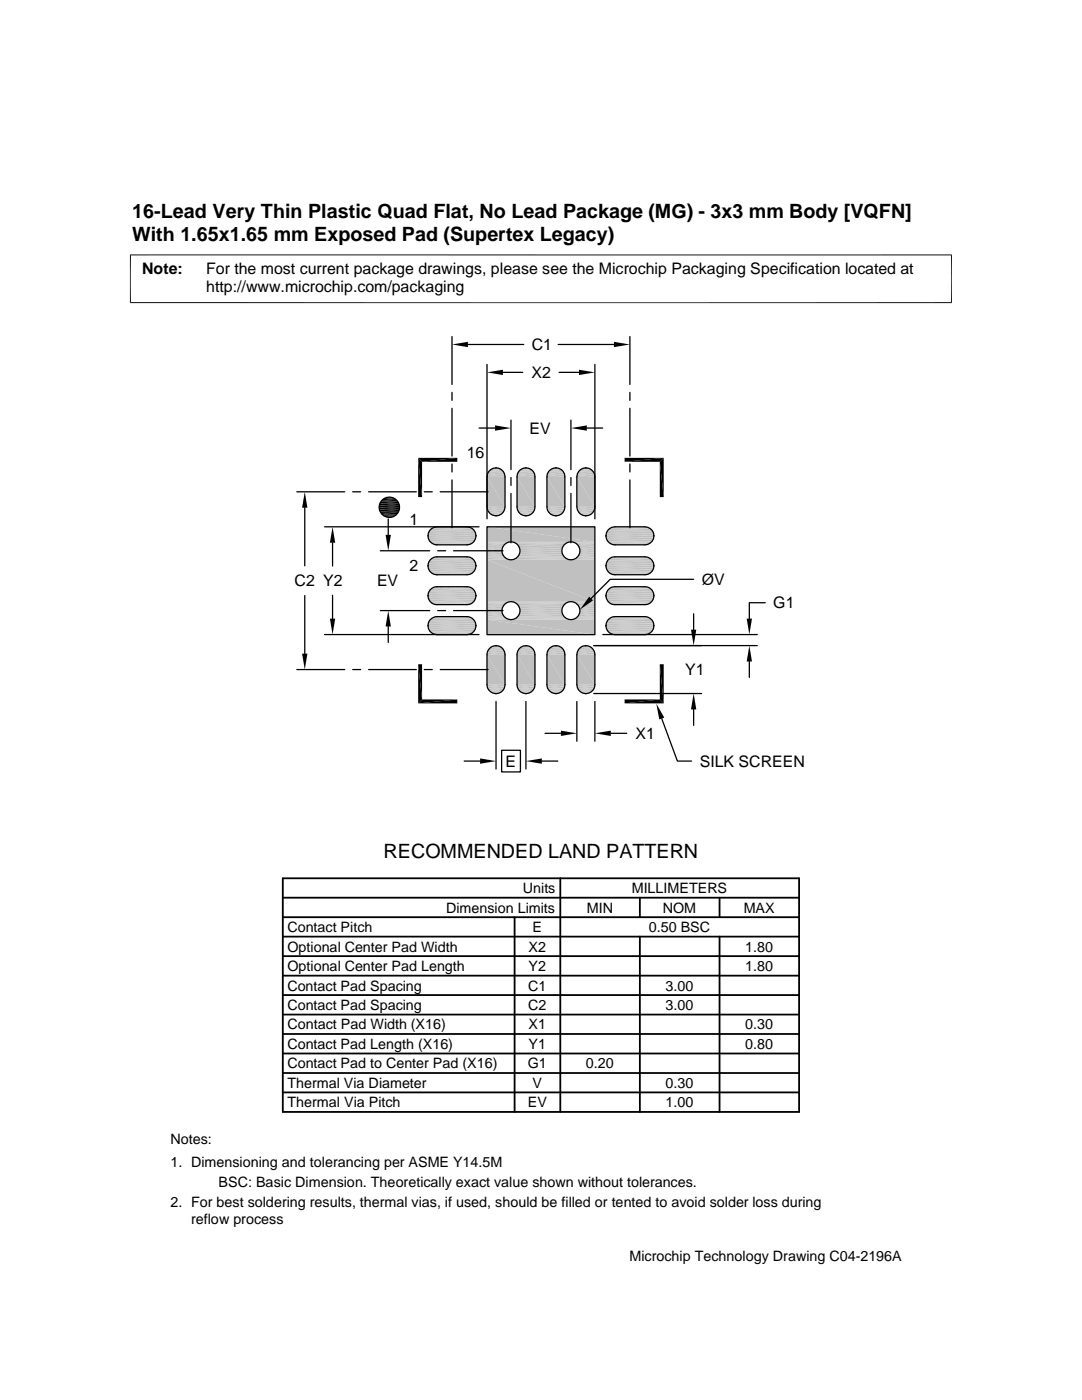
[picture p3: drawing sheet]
<svg xmlns="http://www.w3.org/2000/svg" width="216mm" height="279mm" viewBox="0 0 216 279" stroke-linecap="round" stroke-linejoin="round" font-family="sans-serif">
<g fill="#c0c0c0">
<path d="M98.6 93.4h.8z"/>
<path d="M104.5 93.4h.8z"/>
<path d="M110.5 93.4h.8z"/>
<path d="M116.5 93.4h.8z"/>
<path d="M116.1 93.6l.4-.2 1.2 .2z"/>
<path d="M116.5 93.4l1.2 .2z"/>
<path d="M110.2 93.6l.3-.2 1.2 .2z"/>
<path d="M110.5 93.4l1.2 .2z"/>
<path d="M104.2 93.6l.3-.2 1.2 .2z"/>
<path d="M104.5 93.4l1.2 .2z"/>
<path d="M98.2 93.6l.4-.2 1.2 .2z"/>
<path d="M98.6 93.4l1.2 .2z"/>
</g>
<path d="M115.8 93.7h2.2" fill="none" stroke="#c0c0c0" stroke-width=".21"/>
<path d="M116.1 93.6h1.6l.3 .2z" fill="#c0c0c0"/>
<path d="M109.8 93.7h2.3" fill="none" stroke="#c0c0c0" stroke-width=".21"/>
<path d="M110.2 93.6h1.5l.4 .2z" fill="#c0c0c0"/>
<path d="M103.8 93.7h2.3" fill="none" stroke="#c0c0c0" stroke-width=".21"/>
<path d="M104.2 93.6h1.5l.4 .2z" fill="#c0c0c0"/>
<path d="M97.9 93.7h2.2" fill="none" stroke="#c0c0c0" stroke-width=".21"/>
<path d="M98.2 93.6h1.6l.3 .2z" fill="#c0c0c0"/>
<path d="M97.6 93.9h2.8M103.5 93.9h2.9M109.5 93.9h2.8M115.5 93.9h2.8" fill="none" stroke="#c0c0c0" stroke-width=".28"/>
<path d="M97.3 94.2h3.3M103.3 94.2h3.3M109.3 94.2h3.2M115.3 94.2h3.2" fill="none" stroke="#c0c0c0" stroke-width=".34"/>
<path d="M97.2 94.6h3.5M103.2 94.6h3.5M109.2 94.6h3.5M115.2 94.6h3.5" fill="none" stroke="#c0c0c0" stroke-width=".38"/>
<path d="M97.2 95h3.6M103.2 95h3.5M109.1 95h3.6M115.1 95h3.6" fill="none" stroke="#c0c0c0" stroke-width=".4"/>
<g fill="#c0c0c0">
<path d="M115.1 95.2l3.6 5.9h-3.6z"/>
<path d="M115.1 95.2h3.6v5.9z"/>
<path d="M109.1 95.2l3.6 5.9h-3.6z"/>
<path d="M109.1 95.2h3.6v5.9z"/>
<path d="M103.2 95.2l3.5 5.9h-3.5z"/>
<path d="M103.2 95.2h3.5v5.9z"/>
<path d="M97.2 95.2l3.6 5.9h-3.6z"/>
<path d="M97.2 95.2h3.6v5.9z"/>
</g>
<path d="M97.2 101.3h3.6M103.2 101.3h3.5M109.1 101.3h3.6M115.1 101.3h3.6" fill="none" stroke="#c0c0c0" stroke-width=".4"/>
<path d="M97.2 101.7h3.5M103.2 101.7h3.5M109.2 101.7h3.5M115.2 101.7h3.5" fill="none" stroke="#c0c0c0" stroke-width=".38"/>
<path d="M97.3 102.1h3.3M103.3 102.1h3.3M109.3 102.1h3.2M115.3 102.1h3.2" fill="none" stroke="#c0c0c0" stroke-width=".34"/>
<path d="M97.6 102.4h2.8M103.5 102.4h2.9M109.5 102.4h2.8M115.5 102.4h2.8" fill="none" stroke="#c0c0c0" stroke-width=".3"/>
<path d="M115.8 102.6l1.9 .2h-1.6z" fill="#c0c0c0"/>
<path d="M115.8 102.7h2.2" fill="none" stroke="#c0c0c0" stroke-width=".21"/>
<path d="M109.8 102.6l1.9 .2h-1.5z" fill="#c0c0c0"/>
<path d="M109.8 102.7h2.3" fill="none" stroke="#c0c0c0" stroke-width=".21"/>
<path d="M103.8 102.6l1.9 .2h-1.5z" fill="#c0c0c0"/>
<path d="M103.8 102.7h2.3" fill="none" stroke="#c0c0c0" stroke-width=".21"/>
<path d="M97.9 102.6l1.9 .2h-1.6z" fill="#c0c0c0"/>
<path d="M97.9 102.7h2.2" fill="none" stroke="#c0c0c0" stroke-width=".21"/>
<g fill="#c0c0c0">
<path d="M98.6 102.9h.8z"/>
<path d="M104.5 102.9h.8z"/>
<path d="M110.5 102.9h.8z"/>
<path d="M116.5 102.9h.8z"/>
<path d="M116.1 102.8l1.2 .1z"/>
<path d="M116.1 102.8h1.6l-.4 .1z"/>
<path d="M110.2 102.8l1.1 .1z"/>
<path d="M110.2 102.8h1.5l-.4 .1z"/>
<path d="M104.2 102.8l1.1 .1z"/>
<path d="M104.2 102.8h1.5l-.4 .1z"/>
<path d="M98.2 102.8l1.2 .1z"/>
<path d="M98.2 102.8h1.6l-.4 .1z"/>
</g>
<g fill="none" stroke="#c0c0c0" stroke-width=".2">
<path d="M86.4 108.6h7.6M86.4 114.6h7.6M86.4 105.3h7.6M86.4 111.2h7.6M86.4 117.2h7.6M86.8 108.7h6.8M86.8 114.7h6.8M86.8 105.2h6.8M86.8 111.1h6.8M86.8 117.1h6.8M121.9 105.3h7.6M121.9 111.2h7.6"/>
<path d="M121.9 117.2h7.6M121.9 108.6h7.6M121.9 114.6h7.6M122.3 108.7h6.8M122.3 114.7h6.8M122.3 105.2h6.8M122.3 111.1h6.8M122.3 117.1h6.8M86.4 120.6h7.6M86.4 126.5h7.6M86.4 123.2h7.6M86.8 120.7h6.8"/>
<path d="M86.8 126.6h6.8M86.8 123.1h6.8M121.9 123.2h7.6M121.9 120.6h7.6M121.9 126.5h7.6M122.3 120.7h6.8M122.3 126.6h6.8M122.3 123.1h6.8"/>
</g>
<g fill="none" stroke="#c0c0c0" stroke-width=".21">
<path d="M86.1 105.4h8.2M86.1 111.4h8.2M86.1 117.4h8.2M86.1 108.4h8.2M86.1 114.4h8.2M121.6 105.4h8.2M121.6 111.4h8.2M121.6 117.4h8.2M121.6 108.4h8.2M121.6 114.4h8.2M86.1 123.4h8.2M86.1 120.4h8.2"/>
<path d="M86.1 126.4h8.2M121.6 123.4h8.2M121.6 120.4h8.2M121.6 126.4h8.2"/>
</g>
<path d="M85.8 108.2h8.8M85.8 105.7h8.8M121.3 108.2h8.8M121.3 105.7h8.8M85.8 126.1h8.8M85.8 123.6h8.8M121.3 126.1h8.8M121.3 123.6h8.8" fill="none" stroke="#c0c0c0" stroke-width=".28"/>
<g fill="none" stroke="#c0c0c0" stroke-width=".34">
<path d="M85.6 106h9.2M85.6 112h9.2M85.6 117.9h9.2M85.6 107.9h9.2M85.6 113.9h9.2M85.6 119.8h9.2M121.1 106h9.2M121.1 112h9.2M121.1 117.9h9.2M121.1 107.9h9.2M121.1 113.9h9.2M121.1 119.8h9.2"/>
<path d="M85.6 123.9h9.2M85.6 125.8h9.2M121.1 123.9h9.2M121.1 125.8h9.2"/>
</g>
<g fill="none" stroke="#c0c0c0" stroke-width=".38">
<path d="M85.4 112.7h9.6M85.4 119.1h9.6M85.4 107.5h9.5M85.4 113.5h9.5M85.4 119.5h9.5M85.4 106.3h9.5M85.4 112.3h9.5M85.4 118.3h9.5M120.9 112.7h9.6M120.9 119.1h9.6M121 107.5h9.4M121 113.5h9.4"/>
<path d="M121 119.5h9.4M121 106.3h9.4M121 112.3h9.4M121 118.3h9.4M85.4 125.5h9.5M85.4 124.3h9.5M121 125.5h9.4M121 124.3h9.4"/>
</g>
<path d="M85.4 106.7h9.6M85.4 118.7h9.6M85.4 107.1h9.6M85.4 113.1h9.6M120.9 106.7h9.6M120.9 118.7h9.6M120.9 107.1h9.6M120.9 113.1h9.6M85.4 124.7h9.6M85.4 125.1h9.6M120.9 124.7h9.6M120.9 125.1h9.6" fill="none" stroke="#c0c0c0" stroke-width=".4"/>
<path d="M85.8 114.2h8.8M85.8 111.7h8.8M85.8 117.6h8.8M121.3 114.2h8.8M121.3 111.7h8.8M121.3 117.6h8.8M85.8 120.1h8.8M121.3 120.1h8.8" fill="none" stroke="#c0c0c0" stroke-width=".3"/>
<g fill="#c0c0c0">
<path d="M98.6 128.9h.8z"/>
<path d="M104.5 128.9h.8z"/>
<path d="M110.5 128.9h.8z"/>
<path d="M116.5 128.9h.8z"/>
<path d="M116.1 129l.4-.1 1.2 .1z"/>
<path d="M116.5 128.9l1.2 .1z"/>
<path d="M110.2 129l.3-.1 1.2 .1z"/>
<path d="M110.5 128.9l1.2 .1z"/>
<path d="M104.2 129l.3-.1 1.2 .1z"/>
<path d="M104.5 128.9l1.2 .1z"/>
<path d="M98.2 129l.4-.1 1.2 .1z"/>
<path d="M98.6 128.9l1.2 .1z"/>
</g>
<path d="M115.8 129.1h2.2" fill="none" stroke="#c0c0c0" stroke-width=".21"/>
<path d="M116.1 129h1.6l.3 .2z" fill="#c0c0c0"/>
<path d="M109.8 129.1h2.3" fill="none" stroke="#c0c0c0" stroke-width=".21"/>
<path d="M110.2 129h1.5l.4 .2z" fill="#c0c0c0"/>
<path d="M103.8 129.1h2.3" fill="none" stroke="#c0c0c0" stroke-width=".21"/>
<path d="M104.2 129h1.5l.4 .2z" fill="#c0c0c0"/>
<path d="M97.9 129.1h2.2" fill="none" stroke="#c0c0c0" stroke-width=".21"/>
<path d="M98.2 129h1.6l.3 .2z" fill="#c0c0c0"/>
<path d="M97.6 129.4h2.8M103.5 129.4h2.9M109.5 129.4h2.8M115.5 129.4h2.8" fill="none" stroke="#c0c0c0" stroke-width=".3"/>
<path d="M97.3 129.7h3.3M103.3 129.7h3.3M109.3 129.7h3.2M115.3 129.7h3.2" fill="none" stroke="#c0c0c0" stroke-width=".34"/>
<path d="M97.2 130.1h3.5M103.2 130.1h3.5M109.2 130.1h3.5M115.2 130.1h3.5" fill="none" stroke="#c0c0c0" stroke-width=".38"/>
<path d="M97.2 130.5h3.6M103.2 130.5h3.5M109.1 130.5h3.6M115.1 130.5h3.6" fill="none" stroke="#c0c0c0" stroke-width=".4"/>
<g fill="#c0c0c0">
<path d="M115.1 130.7l3.6 5.9h-3.6z"/>
<path d="M115.1 130.7h3.6v5.9z"/>
<path d="M109.1 130.7l3.6 5.9h-3.6z"/>
<path d="M109.1 130.7h3.6v5.9z"/>
<path d="M103.2 130.7l3.5 5.9h-3.5z"/>
<path d="M103.2 130.7h3.5v5.9z"/>
<path d="M97.2 130.7l3.6 5.9h-3.6z"/>
<path d="M97.2 130.7h3.6v5.9z"/>
</g>
<path d="M97.2 136.8h3.6M103.2 136.8h3.5M109.1 136.8h3.6M115.1 136.8h3.6" fill="none" stroke="#c0c0c0" stroke-width=".4"/>
<path d="M97.2 137.2h3.5M103.2 137.2h3.5M109.2 137.2h3.5M115.2 137.2h3.5" fill="none" stroke="#c0c0c0" stroke-width=".38"/>
<path d="M97.3 137.6h3.3M103.3 137.6h3.3M109.3 137.6h3.2M115.3 137.6h3.2" fill="none" stroke="#c0c0c0" stroke-width=".34"/>
<path d="M97.6 137.9h2.8M103.5 137.9h2.9M109.5 137.9h2.8M115.5 137.9h2.8" fill="none" stroke="#c0c0c0" stroke-width=".28"/>
<path d="M115.8 138l1.9 .2h-1.6z" fill="#c0c0c0"/>
<path d="M115.8 138.1h2.2" fill="none" stroke="#c0c0c0" stroke-width=".21"/>
<path d="M109.8 138l1.9 .2h-1.5z" fill="#c0c0c0"/>
<path d="M109.8 138.1h2.3" fill="none" stroke="#c0c0c0" stroke-width=".21"/>
<path d="M103.8 138l1.9 .2h-1.5z" fill="#c0c0c0"/>
<path d="M103.8 138.1h2.3" fill="none" stroke="#c0c0c0" stroke-width=".21"/>
<path d="M97.9 138l1.9 .2h-1.6z" fill="#c0c0c0"/>
<path d="M97.9 138.1h2.2" fill="none" stroke="#c0c0c0" stroke-width=".21"/>
<g fill="#c0c0c0">
<path d="M98.6 138.4h.8z"/>
<path d="M104.5 138.4h.8z"/>
<path d="M110.5 138.4h.8z"/>
<path d="M116.5 138.4h.8z"/>
<path d="M116.1 138.2l1.2 .2z"/>
<path d="M116.1 138.2h1.6l-.4 .2z"/>
<path d="M110.2 138.2l1.1 .2z"/>
<path d="M110.2 138.2h1.5l-.4 .2z"/>
<path d="M104.2 138.2l1.1 .2z"/>
<path d="M104.2 138.2h1.5l-.4 .2z"/>
<path d="M98.2 138.2l1.2 .2z"/>
<path d="M98.2 138.2h1.6l-.4 .2z"/>
<path d="M97.2 105.1l21.5 3h-21.5z"/>
<path d="M97.2 105.1h21.5v3z"/>
</g>
<path d="M97.2 108.2h21.5M97.2 108.2h4.4M97.2 111.6h4.4M97.2 111.7h21.5M102.4 111.6h11.1M102.4 108.2h11.1M114.3 108.2h4.4M114.3 111.6h4.4" fill="none" stroke="#c0c0c0" stroke-width=".2"/>
<path d="M97.2 108.4h4M102.7 108.4h10.4M114.7 108.4h4" fill="none" stroke="#c0c0c0" stroke-width=".21"/>
<path d="M97.2 108.7h3.6M97.2 111.2h3.6M103.1 111.2h9.7M103.1 108.7h9.7M115 111.2h3.7M115 108.7h3.7" fill="none" stroke="#c0c0c0" stroke-width=".28"/>
<path d="M97.2 109h3.4M97.2 109.3h3.2M103.4 109h9.1M103.6 109.3h8.7M115.3 109h3.4M115.5 109.3h3.2" fill="none" stroke="#c0c0c0" stroke-width=".36"/>
<path d="M97.2 109.7h3M97.2 110.1h3M103.7 110.1h8.5M103.7 109.7h8.5M115.7 110.1h3M115.7 109.7h3" fill="none" stroke="#c0c0c0" stroke-width=".4"/>
<path d="M97.2 110.5h3.2M103.6 110.5h8.7M115.5 110.5h3.2" fill="none" stroke="#c0c0c0" stroke-width=".38"/>
<path d="M97.2 110.9h3.4M103.4 110.9h9.1M115.3 110.9h3.4" fill="none" stroke="#c0c0c0" stroke-width=".34"/>
<path d="M97.2 111.4h4M102.7 111.4h10.4M114.7 111.4h4" fill="none" stroke="#c0c0c0" stroke-width=".23"/>
<g fill="#c0c0c0">
<path d="M97.2 111.7l21.5 8.4h-21.5z"/>
<path d="M97.2 111.7h21.5v8.4z"/>
</g>
<path d="M97.2 120.1h21.5M97.2 120.2h4.4M97.2 123.5h4.4M97.2 123.6h21.5M102.4 123.5h11.1M102.4 120.2h11.1M114.3 120.2h4.4M114.3 123.5h4.4" fill="none" stroke="#c0c0c0" stroke-width=".2"/>
<path d="M97.2 120.4h4M102.7 120.4h10.4M114.7 120.4h4" fill="none" stroke="#c0c0c0" stroke-width=".23"/>
<path d="M97.2 120.6h3.6M97.2 123.1h3.6M103.1 123.1h9.7M103.1 120.6h9.7M115 123.1h3.7M115 120.6h3.7" fill="none" stroke="#c0c0c0" stroke-width=".28"/>
<path d="M97.2 120.9h3.4M103.4 120.9h9.1M115.3 120.9h3.4" fill="none" stroke="#c0c0c0" stroke-width=".34"/>
<path d="M97.2 121.3h3.2M103.6 121.3h8.7M115.5 121.3h3.2" fill="none" stroke="#c0c0c0" stroke-width=".38"/>
<path d="M97.2 121.7h3M97.2 122.1h3M103.7 122.1h8.5M103.7 121.7h8.5M115.7 122.1h3M115.7 121.7h3" fill="none" stroke="#c0c0c0" stroke-width=".4"/>
<path d="M97.2 122.5h3.2M97.2 122.8h3.4M103.4 122.8h9.1M103.6 122.5h8.7M115.3 122.8h3.4M115.5 122.5h3.2" fill="none" stroke="#c0c0c0" stroke-width=".36"/>
<path d="M97.2 123.4h4M102.7 123.4h10.4M114.7 123.4h4" fill="none" stroke="#c0c0c0" stroke-width=".21"/>
<g fill="#c0c0c0">
<path d="M97.2 123.7l21.5 3h-21.5z"/>
<path d="M97.2 123.7h21.5v3z"/>
</g>
<g fill="none" stroke="#000" stroke-width=".25">
<path d="M90.2 67.2v9.5M90.2 78.3v1.6M93.4 68.7h11.1M97.2 72.7v30.8M100.4 74.3h3.9M111.4 68.7h11.1M111.6 74.3h3.9M118.7 72.7v30.8M125.7 67.2v9.5M125.7 78.3v1.6M59.2 98.1h9.6M70.4 98.1h1.6"/>
<path d="M73.6 98.1h9.5M76.3 99.7h2.8M84.7 98.1h1.6M87.8 98.1h9.6M90.2 81.5v9.5M90.2 92.6v1.6M90.2 95.8v9.5M95.6 85.4h3.2M99 93.4a1.83 1.83 0 0 0-1.8 1.8M99 93.4h.1M99 93.4a1.82 1.82 0 0 1 1.8 1.8v5.9a1.81 1.81 0 0 1-1.8 1.8M102 83.8v9.9"/>
<path d="M102 95.3v1.6M102 98.5v9.8M104.9 93.4a1.79 1.79 0 0 0-1.7 1.8v5.9a1.76 1.76 0 0 0 1.7 1.8M104.9 93.4h.1M104.9 93.4a1.81 1.81 0 0 1 1.8 1.8v5.9a1.78 1.78 0 0 1-1.8 1.8M110.9 93.4a1.81 1.81 0 0 0-1.8 1.8v5.9a1.78 1.78 0 0 0 1.8 1.8M110.9 93.4h.1M110.9 93.4a1.79 1.79 0 0 1 1.8 1.8v5.9a1.76 1.76 0 0 1-1.8 1.8M113.9 83.8v9.9M113.9 95.3v1.6M113.9 98.5v9.8M116.9 93.4a1.82 1.82 0 0 0-1.8 1.8v5.9a1.81 1.81 0 0 0 1.8 1.8"/>
<path d="M116.9 93.4h.1M116.9 93.4a1.83 1.83 0 0 1 1.8 1.8M117.1 85.4h3.2M125.7 81.5v9.5M125.7 92.6v1.6M125.7 95.8v9.5M60.8 101.3v11.6M60.8 118.9v11.6M64.8 105.1h30.8M66.4 108.3v4.7M66.4 118.8v4.7M75.9 109.9h9.8"/>
<path d="M76.3 102.8h2.8M77.5 103.6v3.1M85.4 106.9a1.78 1.78 0 0 0 1.8 1.8h6a1.82 1.82 0 0 0 1.8-1.8M85.4 106.9h.1M85.4 112.9a1.78 1.78 0 0 1 1.8-1.8h6a1.79 1.79 0 0 1 1.8 1.8M85.4 112.9a1.78 1.78 0 0 0 1.8 1.8h6a1.79 1.79 0 0 0 1.8-1.8M85.4 112.9h.1M85.4 118.9a1.78 1.78 0 0 1 1.8-1.8h6a1.79 1.79 0 0 1 1.8 1.8M85.4 118.9a1.78 1.78 0 0 0 1.8 1.8h6a1.79 1.79 0 0 0 1.8-1.8M85.4 118.9h.1M87.2 105.1a1.81 1.81 0 0 0-1.8 1.8M87.3 109.9h1.6"/>
<path d="M90.5 109.9h9.9M93.2 105.1a1.82 1.82 0 0 1 1.8 1.8M95 106.9h.1M95 112.9h.1M95 118.9h.1M97.2 105.1h21.5v21.6h-21.5zM97.2 101.1a1.82 1.82 0 0 0 1.8 1.8M99 102.9h.1M104.9 102.9h.1M110.9 102.9h.1M116.9 102.9h.1M118.7 101.1a1.82 1.82 0 0 1-1.8 1.8"/>
<path d="M120.9 106.9a1.82 1.82 0 0 0 1.8 1.8h6a1.81 1.81 0 0 0 1.8-1.8M120.9 112.9a1.81 1.81 0 0 0 1.8 1.8h6a1.78 1.78 0 0 0 1.8-1.8M120.9 118.9a1.81 1.81 0 0 0 1.8 1.8h6a1.78 1.78 0 0 0 1.8-1.8M120.9 118.9h.1M120.9 112.9h.1M120.9 106.9h.1M120.9 106.9a1.82 1.82 0 0 1 1.8-1.8h6a1.81 1.81 0 0 1 1.8 1.8M120.9 112.9a1.81 1.81 0 0 1 1.8-1.8h6a1.78 1.78 0 0 1 1.8 1.8M120.9 118.9a1.81 1.81 0 0 1 1.8-1.8h6a1.78 1.78 0 0 1 1.8 1.8M130.5 118.9h.1M130.5 112.9h.1M130.5 106.9h.1"/>
<path d="M138.4 115.6h-16.6l-3.9 3.8M59.2 133.6h9.6M64.8 126.6h30.8M70.4 133.6h1.6M73.6 133.6h9.5M75.9 121.9h9.8M77.5 125v3.2M84.7 133.6h1.6M85.4 124.9a1.78 1.78 0 0 1 1.8-1.8h6a1.82 1.82 0 0 1 1.8 1.8M85.4 124.9a1.79 1.79 0 0 0 1.8 1.8M85.4 124.9h.1M87.3 121.9h1.6"/>
<path d="M87.8 133.6h9.6M90.5 121.9h9.9M95 124.9h.1M95 124.9a1.82 1.82 0 0 1-1.8 1.8M99 128.9a1.78 1.78 0 0 0-1.8 1.8v5.9a1.81 1.81 0 0 0 1.8 1.8M99 138.4h.1M99 128.9h.1M99 128.9a1.79 1.79 0 0 1 1.8 1.8v5.9a1.82 1.82 0 0 1-1.8 1.8M99 140v13.5M104.9 128.9a1.76 1.76 0 0 0-1.7 1.8v5.9a1.77 1.77 0 0 0 1.7 1.8M104.9 138.4h.1M104.9 128.9h.1"/>
<path d="M104.9 128.9a1.78 1.78 0 0 1 1.8 1.8v5.9a1.79 1.79 0 0 1-1.8 1.8M104.9 140v13.5M110.9 128.9a1.78 1.78 0 0 0-1.8 1.8v5.9a1.79 1.79 0 0 0 1.8 1.8M110.9 138.4h.1M110.9 128.9h.1M110.9 128.9a1.76 1.76 0 0 1 1.8 1.8v5.9a1.77 1.77 0 0 1-1.8 1.8M115.1 140v7.9M116.9 128.9a1.79 1.79 0 0 0-1.8 1.8v5.9a1.82 1.82 0 0 0 1.8 1.8M116.9 138.4h.1M116.9 128.9h.1M116.9 128.9a1.78 1.78 0 0 1 1.8 1.8v5.9a1.81 1.81 0 0 1-1.8 1.8M118.5 138.4h21.5"/>
<path d="M118.5 128.8h32.6M118.7 140v7.9M120.3 126.6h30.8M120.9 124.9a1.82 1.82 0 0 0 1.8 1.8M120.9 124.9h.1M120.9 124.9a1.82 1.82 0 0 1 1.8-1.8h6a1.81 1.81 0 0 1 1.8 1.8M130.5 124.9a1.79 1.79 0 0 1-1.8 1.8M130.5 124.9h.1M138.4 122.5v3.2M149.5 132v3.2M152.7 120.3h-3.2v3.2M92.6 151.9h3.2"/>
<path d="M100.1 149.7h3.7v4.4h-3.7zM108.1 151.9h3.2M108.8 146.3h3.1M121.9 146.3h3.2M132 143.4l3.2 8.5h2.8M138.4 141.6v3.2"/>
<circle cx="77.7" cy="101.2" r="2.03"/>
<circle cx="102" cy="109.9" r="1.79"/>
<circle cx="113.9" cy="109.9" r="1.79"/>
<circle cx="102" cy="121.9" r="1.8"/>
<circle cx="113.9" cy="121.9" r="1.8"/>
</g>
<g fill="none" stroke="#000" stroke-width=".36">
<path d="M75.8 100.3h3.8M56.4 179.2h103M56.4 175.3h103v46.6h-103zM111.8 175.3v46.6M127.7 179.2v3.8M143.6 179.2v3.8M56.4 183h103M56.4 190.8h103M56.4 186.9h103M56.4 194.7h103M56.4 198.6h103M102.7 183v38.9"/>
<path d="M127.7 186.9v35M143.6 186.9v35M56.4 202.5h103M56.4 206.4h103M56.4 214.1h103M56.4 210.2h103M56.4 218h103"/>
</g>
<g fill="#000">
<path d="M90.2 68.7l3.2-.5v1.1zM97.2 74.3l3.2-.5v1zM115.5 73.8l3.2 .5-3.2 .5zM122.5 68.2l3.2 .5-3.2 .6zM76.9 99.4h1.6l.3 .1zM76.9 99.4l.4-.1 1.2 .1zM77.3 99.3l1.2 .1zM77.3 99.3h.8zM83.4 91.4l.8 7.8h-.8zM83.4 91.4h7.8l-7 .8zM83.4 91.4l.8 .8v7zM84.2 92.2l7-.8v.8z"/>
<path d="M98.8 84.9l3.2 .5-3.2 .6zM113.9 85.4l3.2-.5v1.1zM124.6 91.4h7.8l-7.8 .8zM124.6 92.2l7.8-.8-.7 .8zM131.7 92.2l.7 7h-.7zM131.7 92.2l.7-.8v7.8zM60.8 98.1l.5 3.2h-1zM66.4 105.1l.5 3.2h-1.1zM76.6 102.9l1.9 .2h-1.6zM76.9 103.1l1.2 .1zM76.9 103.1h1.6l-.4 .1zM76.9 106.7h1.1l-.5 3.2z"/>
<path d="M77.3 103.2h.8zM117.6 119.1l.7 .7-2.6 1.9zM60.3 130.5h1l-.5 3.1zM65.8 123.5h1.1l-.5 3.1zM77.5 121.9l.5 3.1h-1.1zM83.4 132.6h.8v7zM84.2 139.6h7l-7.8 .8zM131.7 132.6l.7 7.8-.7-.8zM124.6 139.6h7.1l-7.1 .8zM131.7 132.6h.7v7.8zM137.9 125.7h1l-.5 3.1zM149.5 128.8l.6 3.2h-1.1z"/>
<path d="M149 123.5h1.1l-.6 3.1zM83.4 132.6l.8 7-.8 .8zM83.4 140.4l7.8-.8v.8zM95.8 151.4l3.2 .5-3.2 .5zM104.9 151.9l3.2-.5v1zM111.9 145.8l3.2 .5-3.2 .6zM118.7 146.3l3.2-.5v1.1zM131 140.4l1.5 2.8-.9 .4zM124.6 140.4l7.1-.8 .7 .8zM138.4 138.4l.5 3.2h-1z"/>
</g>
<path d="M26 50.8v9.7M189.9 50.8v9.7M189.9 50.9h-164M25.9 60.4h164M76.6 99.5h2.2M76.6 103h2.2" fill="none" stroke="#000" stroke-width=".2"/>
<path d="M76 99.9h3.4" fill="none" stroke="#000" stroke-width=".3"/>
<path d="M75.7 101.8h4M75.7 100.6h4" fill="none" stroke="#000" stroke-width=".38"/>
<path d="M75.6 101h4.1M75.6 101.4h4.1" fill="none" stroke="#000" stroke-width=".4"/>
<path d="M75.8 102.2h3.8" fill="none" stroke="#000" stroke-width=".34"/>
<path d="M76 102.5h3.4" fill="none" stroke="#000" stroke-width=".32"/>
<g font-size="3.9">
<text x="26.4" y="43.5">16-Lead Very Thin Plastic Quad Flat, No Lead Package (MG) - 3x3 mm Body [VQFN]</text>
<text x="26.4" y="48">With 1.65x1.65 mm Exposed Pad (Supertex Legacy)</text>
<text x="76.5" y="171.1">RECOMMENDED LAND PATTERN</text>
</g>
<g font-size="3.2">
<text x="28.4" y="54.6">Note:</text>
<text x="41.1" y="54.6">For the most current package drawings, please see the Microchip Packaging Specification located at</text>
<text x="41.1" y="58.3">http://www.microchip.com/packaging</text>
<text x="106.1" y="69.9">C1</text>
<text x="106.1" y="75.5">X2</text>
<text x="105.7" y="86.6">EV</text>
<text x="93.1" y="91.4">16</text>
<text x="81.7" y="104.8">1</text>
<text x="81.7" y="114">2</text>
<text x="58.8" y="117">C2 Y2</text>
<text x="75.2" y="117">EV</text>
<text x="140.1" y="116.8">ØV</text>
<text x="154.3" y="121.4">G1</text>
<text x="136.7" y="134.8">Y1</text>
<text x="126.8" y="147.5">X1</text>
<text x="100.9" y="153">E</text>
<text x="139.6" y="153.1">SILK SCREEN</text>
</g>
<g font-size="2.9">
<text x="104.3" y="178.2">Units</text>
<text x="126" y="178.2">MILLIMETERS</text>
<text x="89" y="182.1">Dimension Limits</text>
<text x="117.1" y="182.1">MIN</text>
<text x="132.3" y="182.1">NOM</text>
<text x="148.4" y="182.1">MAX</text>
<text x="57.3" y="189.9">Optional Center Pad Width</text>
<text x="57.3" y="186">Contact Pitch</text>
<text x="105.5" y="189.9">X2</text>
<text x="106.3" y="186">E</text>
<text x="129.5" y="186">0.50 BSC</text>
<text x="148.7" y="189.9">1.80</text>
<text x="57.3" y="197.7">Contact Pad Spacing</text>
<text x="57.3" y="193.8">Optional Center Pad Length</text>
<text x="105.4" y="197.7">C1</text>
<text x="105.5" y="193.8">Y2</text>
<text x="132.8" y="197.7">3.00</text>
<text x="148.7" y="193.8">1.80</text>
<text x="57.3" y="201.6">Contact Pad Spacing</text>
<text x="105.4" y="201.6">C2</text>
<text x="132.8" y="201.6">3.00</text>
<text x="57.3" y="209.3">Contact Pad Length (X16)</text>
<text x="57.3" y="205.4">Contact Pad Width (X16)</text>
<text x="105.5" y="209.3">Y1</text>
<text x="105.5" y="205.4">X1</text>
<text x="148.7" y="209.3">0.80</text>
<text x="148.7" y="205.4">0.30</text>
<text x="57.3" y="213.2">Contact Pad to Center Pad (X16)</text>
<text x="105.3" y="213.2">G1</text>
<text x="116.9" y="213.2">0.20</text>
<text x="57.3" y="217.1">Thermal Via Diameter</text>
<text x="57.3" y="221">Thermal Via Pitch</text>
<text x="105.3" y="221">EV</text>
<text x="106.3" y="217.1">V</text>
<text x="132.8" y="217.1">0.30</text>
<text x="132.8" y="221">1.00</text>
<text x="34" y="228.3">Notes:</text>
<text x="34" y="232.9">1. Dimensioning and tolerancing per ASME Y14.5M</text>
<text x="43.6" y="236.9">BSC: Basic Dimension. Theoretically exact value shown without tolerances.</text>
<text x="34" y="241">2. For best soldering results, thermal vias, if used, should be filled or tented to avoid solder loss during</text>
<text x="38.1" y="244.3">reflow process</text>
<text x="125.6" y="251.7">Microchip Technology Drawing C04-2196A</text>
</g>
</svg>
